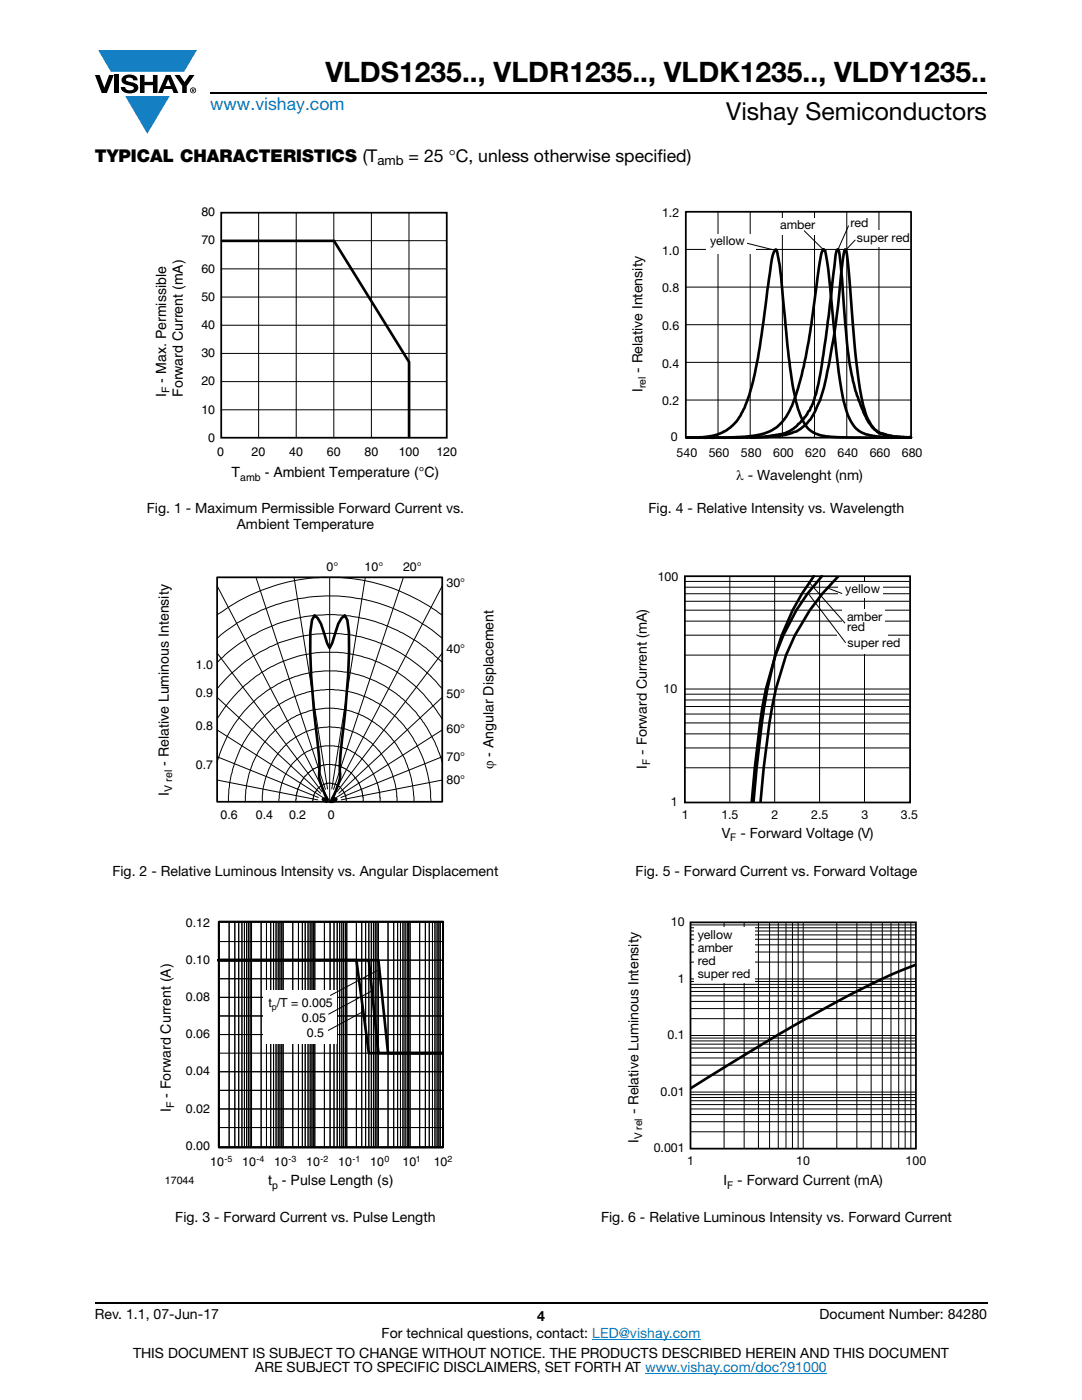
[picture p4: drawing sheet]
<svg xmlns="http://www.w3.org/2000/svg" width="216mm" height="279mm" viewBox="0 0 216 279" stroke-linecap="round" stroke-linejoin="round" font-family="sans-serif">
<g fill="#147fc3">
<path d="M19.6 10h19.7l-2.6 4.3h-1.1h-13.5z"/>
<path d="M25 19.2h8.9l-4.5 7.5z"/>
</g>
<g fill="#000">
<path d="M18.9 15h1l.9 2.5 1-2.5h.9l-1.4 3.6h-1zM22.9 15h.9v3.6h-.9zM24.6 15.3a2.1 2.1 0 0 1 2.8 .3l.1 .4h-.9a.79 .79 0 0 0-.7-.5 .79 .79 0 0 0-.8 .4l.3 .3 1 .2a1.08 1.08 0 0 1 1.2 1 1.08 1.08 0 0 1-1.1 1.2 1.73 1.73 0 0 1-2.4-1.2h.9a.96 .96 0 0 0 .8 .6 .96 .96 0 0 0 .9-.4 1.31 1.31 0 0 0-1.2-.6 1.03 1.03 0 0 1-1.1-.6 1.03 1.03 0 0 1 .2-1.1zM27.9 15h.9v1.3h1.7v-1.3h.9v3.6h-.9v-1.6h-1.7v1.6h-.9zM34.8 15h1.1l.9 1.4 1-1.4h1l-1.5 2.2v1.4h-.9v-1.4z"/>
<path d="M33.6 15.9l.5 1.3h-1.1zM33.1 15l-1.6 3.6h1l.3-.8h1.5l.3 .8h1l-1.6-3.6z"/>
<path d="M38.4 17.8h.2v.2h-.2zM38.3 17.7v.7h.1v-.3l.4 .3-.2-.3 .2-.2-.1-.2z"/>
<path d="M38.1 18a.46 .46 0 0 1 .9 0 .46 .46 0 0 1-.9 0zM37.9 18a.6 .6 0 0 0 1.2 0 .6 .6 0 0 0-1.2 0z"/>
</g>
<path d="M42 18.6h155M18.9 260h178.1" fill="none" stroke="#000" stroke-width=".36"/>
<path d="M118.2 267.3h21.5M128.7 274h36.3" fill="none" stroke="#007ec4" stroke-width=".2"/>
<path d="M30.7 41h60.5v55.6h-60.5z" fill="#fff"/>
<path d="M44.1 42.4h45v45h-45z" fill="none" stroke="#000" stroke-width=".35"/>
<path d="M51.7 42.4l-.1 45M59.2 42.4l-.1 45M66.7 42.4l-.1 45M74.2 42.4l-.1 45M81.7 42.4l-.1 45M89.1 48l-45 .1M89.1 53.7h-45M89.1 59.3l-45 .1M89.1 64.9l-45 .1M89.1 70.5l-45 .1M89.1 76.2h-45M89.1 81.8l-45 .1" fill="none" stroke="#000" stroke-width=".2"/>
<path d="M44.1 48.1h22.5l15 24.2v15.1" fill="none" stroke="#000" stroke-width=".53"/>
<path d="M31.2 111.9h67.9v52.1h-67.9z" fill="#fff"/>
<path d="M43.3 115.2h44.9v44.8h-44.9zM43.7 184h44.7v45h-44.7z" fill="none" stroke="#000" stroke-width=".35"/>
<g fill="none" stroke="#000" stroke-width=".2">
<path d="M43.3 116.9l22.5 43.1M51.1 115.2l13.8 42.3M58.7 115.2l6.7 42.3M65.8 115.2v44.8M72.9 115.2l-6.7 42.3M80.5 115.2l-13.9 42.3M88.2 116.9l-22.4 43.1M43.3 139.2l20.7 19.1M43.3 130.3l20.9 27.7M43.3 122.7a38.3 38.3 0 0 1 20.9-7.5h3.5a37.9 37.9 0 0 1 20.5 7.5M43.3 132.2a32.9 32.9 0 0 1 9.2-6.5 30.9 30.9 0 0 1 15.5-3 32.1 32.1 0 0 1 20.2 9.5M88.2 130.3l-20.9 27.7"/>
<path d="M88.2 139.2l-20.6 19.1M88.2 127.4a34.4 34.4 0 0 0-28.7-7.9 37.1 37.1 0 0 0-12.6 5.2l-2.3 1.5-1.3 1.2M88.2 137.5a28.6 28.6 0 0 0-28-10.5 30.3 30.3 0 0 0-16.9 10.5M43.3 145.7l22.5 14.3M43.3 151l20.2 8.2M43.3 155.7l20.1 3.9M43.3 143.5a26.5 26.5 0 0 1 20.8-13.3h3.3a24.8 24.8 0 0 1 9.5 2.6l2.1 1.2a28.7 28.7 0 0 1 9.2 9.5M88.2 145.7l-22.4 14.3M88.2 151l-20.2 8.2M88.2 155.7l-20.1 3.9M88.2 152.1l-1.4-3.9-1.7-3.1a24.6 24.6 0 0 0-6.1-6.7l-2.4-1.6a23.5 23.5 0 0 0-9.5-2.9h-2.4a23.4 23.4 0 0 0-9.2 2.6 25.7 25.7 0 0 0-12.2 15.6M45.6 160a25.2 25.2 0 0 1 1.1-7.3l1.1-2.8 .7-1.4a20 20 0 0 1 4-5.4l1.9-1.7a19.7 19.7 0 0 1 10.7-3.8h1.4a19.6 19.6 0 0 1 10.6 3.8l1.4 1.2a22.9 22.9 0 0 1 3.8 4.5 25.2 25.2 0 0 1 3.7 12.9"/>
<path d="M49 160v-2.2l.7-3.5a17.9 17.9 0 0 1 12.6-12.6l2.6-.4h1.7a16.3 16.3 0 0 1 10.2 4.6l1.1 1.2a19.2 19.2 0 0 1 4.7 12.9M52.3 160a14.9 14.9 0 0 1 7.6-13.4 12.6 12.6 0 0 1 14.9 2.3 15.4 15.4 0 0 1 4.4 11.1M59 160h.1M69.2 160l-.2-1-.3-.8-.3-.4a1.49 1.49 0 0 0-1-1 3.3 3.3 0 0 0-4.9 2.1l-.1 1.1M72.5 160v-.8a8.5 8.5 0 0 0-1.8-4.2l-.5-.6a6.9 6.9 0 0 0-4-1.8h-1a7.5 7.5 0 0 0-3.6 1.6l-.6 .6a9 9 0 0 0-1.9 4l-.1 1.2M75.9 160a11.3 11.3 0 0 0-6.3-10.4l-1.3-.4-1.6-.3h-2.1a10.3 10.3 0 0 0-8.7 9l-.3 2.1M43.7 199h44.6M43.7 195.3h44.8M43.7 187.9h44.8M43.9 191.6h44.4M45.7 184v44.8M46.9 184v44.8"/>
<path d="M47.6 184v44.8M48.3 184v44.8M48.8 184v44.8M49.2 184v44.8M49.6 184v44.8M49.9 184v44.8M50.2 184v44.8M52.1 184v44.8M53.2 184v44.8M54 184v44.8M54.6 184v44.8M55.1 184v44.8"/>
<path d="M55.5 184v44.8M55.9 184v44.8M56.2 184v44.8M56.5 184v44.8M58.4 184v44.8M59.6 184v44.8M60.3 184v44.8M60.9 184v44.8M61.5 184v44.8M61.9 184v44.8M62.2 184v44.8M62.5 184v44.8"/>
<path d="M62.8 184v44.8M64.7 184v44.8M65.9 184v44.8M66.6 184v44.8M67.3 184v44.8M67.8 184v44.8M68.2 184v44.8M68.6 184v44.8M68.9 184v44.8M69.2 184v44.8M71.1 184v44.8M72.2 184v44.8"/>
<path d="M73 184v44.8M73.6 184v44.8M74.1 184v44.8M74.5 184v44.8M74.9 184v44.8M75.2 184v44.8M75.5 184v44.8M77.4 184v44.8M78.6 184v44.8M79.3 184v44.8M79.9 184v44.8M80.4 184v44.8"/>
<path d="M80.8 184v44.8M81.3 184v44.8M81.5 184v44.8M81.8 184v44.8M83.7 184v44.8M84.9 184v44.8M85.7 184v44.8M86.3 184v44.8M86.8 184v44.8M87.2 184v44.8M87.6 184v44.8M87.9 184v44.8"/>
<path d="M43.7 210.2l40.5 .1M43.7 210.2h40.5M43.7 213.9h44.6M43.7 206.5h44.6M43.7 217.6h44.8M43.7 202.8h44.8M43.7 221.3h44.6M43.7 225h44.8"/>
</g>
<path d="M65.2 160l-.8-.5 .4-.1 .5 .1-.7-1.5a7.7 7.7 0 0 1-.8-5.1l-.6-5.9a155.9 155.9 0 0 1-1.3-20.9l.4-2.3 .5-1 .6 .6 .6 1.1 1.3 3.8 .5 1 .5-1 1.2-3.8 .6-1.1 .7-.6 .5 1 .3 2.3a170.2 170.2 0 0 1-1.5 22.8 27.7 27.7 0 0 0-.2 6l-.6 2.2-1 2.4 .5-.1 .3 .1-.7 .5h-.6M43.6 191.6h27.5l2.5 18.6h14.6M43.6 191.6h30l1.9 18.6h12.7M43.6 191.6h31.9l1.9 18.6h10.8" fill="none" stroke="#000" stroke-width=".53"/>
<path d="M52.5 197.6h14.7v10.6h-14.7z" fill="#fff"/>
<path d="M74.3 197.7l-8.7 4.7M75.3 193.7l-9.4 5M72.5 201.9l-7 3.7" fill="none" stroke="#000" stroke-width=".2"/>
<path d="M125.8 41.2h58.3v55.2h-58.3z" fill="#fff"/>
<path d="M136.9 57.3h44.9M136.9 49.8h44.9M143.3 42.3v45M149.7 42.3v45M156.1 42.3v45M162.5 42.3v45M169 42.3v45M175.4 42.3v45M136.9 79.8h44.9M136.9 72.3h44.9M136.9 64.8h44.9" fill="none" stroke="#000" stroke-width=".2"/>
<path d="M136.8 42.3h45v45h-45z" fill="none" stroke="#000" stroke-width=".35"/>
<path d="M149.7 87.2l.8 .1 2.7-.2 3.3-.6 .9-.4 2.1-1.6 2.1-2.6 1.3-3.4 1-4.8 1.4-10.6 1.6-12.8a.37 .37 0 0 1 0-.4 .37 .37 0 0 1 .4-.1l.5 3.2 .9 11.7 .7 7.4 .8 4 1.2 3.9 1.8 4.1 .9 1.3 .9 .6 .6 .5 2.4 .6 3.8 .2M181.7 87.3l-3.1-.2-2.6-.4a5.7 5.7 0 0 1-3-3.5l-1.1-3.7-.8-5-.6-5.6-1.3-16.2-.3-2.3-.2-.6-.3 .6-.3 1.7-.9 9-.8 5.9-1.5 8.3-1.3 4.7-.9 2-1 1.7-.9 1-1.9 1.4-2.1 .7-1.3 .2-4.9 .3h-13.6M181.8 87.3l-5.7-.1-3.2-.5-1.3-.6-.9-.7-.9-1.2-.5-1.2-1-3.1-.8-4.4-.7-6-1.5-15.8-.6-3.6-.4-.3-.4 .9-.4 2.1-1.6 11.9-1.5 8.6-1.7 5.8-.7 1.9-1.1 2.2-1.3 1.5-1.4 1.1-1.7 .7-1.4 .3-2.5 .4-3.1 .1h-8.5h3l2-.3 2.5-.8 1.1-.8 1.3-1.3 1.6-2.7 1-2.6 .7-2.3 1-4.8 2.5-17.9a7.4 7.4 0 0 1 1.1-4l.3 .4 .5 2.8 1.5 16 1.1 7.9 1 4.6 .6 1.7 1 1.8 1.5 1.3 1.4 .6 1.2 .2 4.5 .2h12.4" fill="none" stroke="#000" stroke-width=".53"/>
<path d="M141 46.8h9.9v3.9h-9.9z" fill="#fff"/>
<path d="M149.1 48.5l5.5 1.4" fill="none" stroke="#000" stroke-width=".2"/>
<path d="M154.5 43.6h9v3.3h-9z" fill="#fff"/>
<path d="M160.4 46l3.9 3.8" fill="none" stroke="#000" stroke-width=".2"/>
<path d="M169.7 43.8h5.2v2.7h-5.2z" fill="#fff"/>
<path d="M169.3 45l-2.1 4.9" fill="none" stroke="#000" stroke-width=".2"/>
<path d="M170.7 46h10.8v3.3h-10.8z" fill="#fff"/>
<path d="M170.7 47.9l-2.1 2.2" fill="none" stroke="#000" stroke-width=".2"/>
<path d="M126.7 113.8h56.5v54.7h-56.5z" fill="#fff"/>
<g fill="none" stroke="#000" stroke-width=".2">
<path d="M136.7 120h44.8M136.7 118.5h44.8M136.7 117.2h44.8M136.7 116h44.8M145.6 115v45M154.6 115v45M163.5 115v45M172.5 115v45M136.7 139.7h44.8M136.7 138.5h44.8M136.7 130.7h44.8M136.7 126.8h44.8"/>
<path d="M136.7 124h44.8M136.7 121.8h44.8M136.7 137.5h44.8M136.7 153.2h44.8M136.7 149.3h44.8M136.7 146.5h44.8M136.7 144.3h44.8M136.7 142.5h44.8M136.7 141h44.8"/>
</g>
<path d="M162.4 115a47 47 0 0 0-7.7 15.7 131.4 131.4 0 0 0-3.7 22.5l-.6 6.8M164 115a49.4 49.4 0 0 0-11.9 26l-1.5 12.2-.6 6.8M167.3 115a45.6 45.6 0 0 0-13.2 26l-1.7 12.2-.6 6.8" fill="none" stroke="#000" stroke-width=".53"/>
<path d="M136.7 115h44.9v45.2h-44.9z" fill="none" stroke="#000" stroke-width=".35"/>
<path d="M167.2 116.3h8.9v3.1h-8.9z" fill="#fff"/>
<path d="M165.1 117.4l2.9 1.1" fill="none" stroke="#000" stroke-width=".2"/>
<path d="M167.1 126.6h10.1v3.8h-10.1z" fill="#fff"/>
<path d="M161.1 118.2l7.6 10.1" fill="none" stroke="#000" stroke-width=".2"/>
<path d="M168 121.5h8.6v5.5h-8.6z" fill="#fff"/>
<path d="M161.6 116.4l7 8" fill="none" stroke="#000" stroke-width=".2"/>
<path d="M125.1 182.8h59.7v55h-59.7z" fill="#fff"/>
<g fill="none" stroke="#000" stroke-width=".2">
<path d="M137.8 199.9h45M137.8 198.7h45M137.8 196.4h45M137.8 197.1h45M137.8 197.9h45M137.8 195.9h45M137.8 195.4h45M137.8 192h45M137.8 190h45M137.8 188.6h45M137.8 187.4h45M137.8 185.2h45"/>
<path d="M137.8 185.8h45M137.8 186.6h45M137.8 184.6h45M144.5 184.1v45.1M148.5 184.1v45.1M151.3 184.1v45.1M153.6 184.1v45.1M155.3 184.1v45.1M156.8 184.1v45.1M158.1 184.1v45.1M159.3 184.1v45.1M160.3 184.1v45.1"/>
<path d="M167 184.1v45.1M171 184.1v45.1M173.8 184.1v45.1M176 184.1v45.1M177.8 184.1v45.1M179.3 184.1v45.1M180.6 184.1v45.1M181.8 184.1v45.1M137.8 219h45M137.8 219.7h45M137.8 218.5h45M137.8 217.9h45"/>
<path d="M137.8 214.6h45M137.8 212.6h45M137.8 211.1h45M137.8 210h45M137.8 207.7h45M137.8 208.4h45M137.8 209.2h45M137.8 207.2h45M137.8 206.7h45M137.8 203.3h45M137.8 201.3h45M137.8 225.9h45"/>
<path d="M137.8 223.9h45M137.8 222.4h45M137.8 221.3h45M137.8 220.4h45"/>
</g>
<path d="M137.8 184.1h45v45.1h-45z" fill="none" stroke="#000" stroke-width=".35"/>
<path d="M182.8 192.5l-6.8 2.9-10.3 5.2-11.5 6.5-16.4 10.1" fill="none" stroke="#000" stroke-width=".53"/>
<path d="M138.5 185.1h12v11h-12z" fill="#fff"/>
<text font-size="5.6" x="64.9" y="16.4">VLDS1235.., VLDR1235.., VLDK1235.., VLDY1235..</text>
<text font-size="4.9" x="144.9" y="24">Vishay Semiconductors</text>
<text font-size="3.5" fill="#007ec4" x="42" y="21.9">www.vishay.com</text>
<g font-size="3.5">
<text x="18.9" y="32.3">TYPICAL CHARACTERISTICS (T</text>
<text x="81.5" y="32.3">= 25 °C, unless otherwise specified)</text>
</g>
<g font-size="2.8">
<text x="33.1" y="76.4" transform="rotate(-90 33.1 76.4)">- Max. Permissible</text>
<text x="128.2" y="74.4" transform="rotate(-90 128.2 74.4)">- Relative Intensity</text>
<text x="33.1" y="79.2" transform="rotate(-90 33.1 79.2)">I</text>
<text x="36.5" y="79.2" transform="rotate(-90 36.5 79.2)">Forward Current (mA)</text>
<text x="128.2" y="78.2" transform="rotate(-90 128.2 78.2)">I</text>
<text x="46.2" y="95.2">T</text>
<text x="52.8" y="95.2">- Ambient Temperature (°C)</text>
<text x="146.9" y="95.8">λ - Wavelenght (nm)</text>
<text x="29.3" y="102.4">Fig. 1 - Maximum Permissible Forward Current vs.</text>
<text x="47.3" y="105.6">Ambient Temperature</text>
<text x="129.4" y="102.4">Fig. 4 - Relative Intensity vs. Wavelength</text>
<text x="33.7" y="152.9" transform="rotate(-90 33.7 152.9)">- Relative Luminous Intensity</text>
<text x="98.5" y="153.5" transform="rotate(-90 98.5 153.5)">ϕ - Angular Displacement</text>
<text x="129" y="153.4" transform="rotate(-90 129 153.4)">I</text>
<text x="129" y="150.7" transform="rotate(-90 129 150.7)">- Forward Current (mA)</text>
<text x="33.7" y="158.8" transform="rotate(-90 33.7 158.8)">I</text>
<text x="144" y="167.2">V</text>
<text x="147.7" y="167.2">- Forward Voltage (V)</text>
<text x="22.4" y="174.8">Fig. 2 - Relative Luminous Intensity vs. Angular Displacement</text>
<text x="126.8" y="174.8">Fig. 5 - Forward Current vs. Forward Voltage</text>
<text x="34.1" y="222" transform="rotate(-90 34.1 222)">I</text>
<text x="34.1" y="219.1" transform="rotate(-90 34.1 219.1)">- Forward Current (A)</text>
<text x="127.4" y="222.4" transform="rotate(-90 127.4 222.4)">- Relative Luminous Intensity</text>
<text x="127.4" y="228.1" transform="rotate(-90 127.4 228.1)">I</text>
<text x="53.5" y="236.5">t - Pulse Length (s)</text>
<text x="144.4" y="236.5">I</text>
<text x="147.1" y="236.5">- Forward Current (mA)</text>
<text x="35" y="244">Fig. 3 - Forward Current vs. Pulse Length</text>
<text x="119.9" y="244">Fig. 6 - Relative Luminous Intensity vs. Forward Current</text>
<text x="18.9" y="263.3">Rev. 1.1, 07-Jun-17</text>
<text x="107.2" y="263.6">4</text>
<text x="163.6" y="263.3">Document Number: 84280</text>
<text x="76.2" y="267.1">For technical questions, contact: LED@vishay.com</text>
<text x="26.5" y="271">THIS DOCUMENT IS SUBJECT TO CHANGE WITHOUT NOTICE. THE PRODUCTS DESCRIBED HEREIN AND THIS DOCUMENT</text>
<text x="50.9" y="273.8">ARE SUBJECT TO SPECIFIC DISCLAIMERS, SET FORTH AT www.vishay.com/doc?91000</text>
</g>
<text font-size="2.6" x="75.3" y="33">amb</text>
<g font-size="2.5">
<text x="40.2" y="43.1">80</text>
<text x="132.1" y="43.3">1.2</text>
<text x="155.6" y="45.7">amber</text>
<text x="169.7" y="45.4">red</text>
<text x="40.2" y="48.8">70</text>
<text x="132.1" y="50.8">1.0</text>
<text x="141.7" y="49">yellow</text>
<text x="171" y="48.2">super red</text>
<text x="40.2" y="54.4">60</text>
<text x="132.1" y="58.3">0.8</text>
<text x="40.2" y="65.7">40</text>
<text x="40.2" y="60">50</text>
<text x="132.1" y="65.8">0.6</text>
<text x="40.2" y="71.3">30</text>
<text x="40.2" y="76.9">20</text>
<text x="132.1" y="73.3">0.4</text>
<text x="40.2" y="82.6">10</text>
<text x="132.1" y="80.9">0.2</text>
<text x="41.6" y="88.2">0</text>
<text x="133.9" y="88">0</text>
<text x="43.4" y="91">0</text>
<text x="50.2" y="91">20</text>
<text x="57.7" y="91">40</text>
<text x="65.2" y="91">60</text>
<text x="72.7" y="91">80</text>
<text x="79.6" y="91">100</text>
<text x="87.1" y="91">120</text>
<text x="135" y="91.3">540</text>
<text x="141.4" y="91.3">560</text>
<text x="147.8" y="91.3">580</text>
<text x="154.3" y="91.3">600</text>
<text x="160.7" y="91.3">620</text>
<text x="167.1" y="91.3">640</text>
<text x="173.5" y="91.3">660</text>
<text x="180" y="91.3">680</text>
<text x="65.2" y="114">0°</text>
<text x="72.8" y="114">10°</text>
<text x="80.4" y="114">20°</text>
<text x="89.1" y="117.2">30°</text>
<text x="131.3" y="115.9">100</text>
<text x="168.7" y="118.3">yellow</text>
<text x="169" y="123.9">amber</text>
<text x="169" y="125.9">red</text>
<text x="89.1" y="130.4">40°</text>
<text x="169.1" y="129.1">super red</text>
<text x="39.1" y="133.4">1.0</text>
<text x="39.1" y="139.2">0.9</text>
<text x="89.1" y="139.4">50°</text>
<text x="132.4" y="138.4">10</text>
<text x="39.1" y="145.7">0.8</text>
<text x="89.1" y="146.3">60°</text>
<text x="39.1" y="153.5">0.7</text>
<text x="89.1" y="151.8">70°</text>
<text x="89.1" y="156.4">80°</text>
<text x="133.9" y="160.9">1</text>
<text x="44" y="163.4">0.6</text>
<text x="51.1" y="163.4">0.4</text>
<text x="57.7" y="163.4">0.2</text>
<text x="65.4" y="163.4">0</text>
<text x="136" y="163.5">1</text>
<text x="143.9" y="163.5">1.5</text>
<text x="154" y="163.5">2</text>
<text x="161.9" y="163.5">2.5</text>
<text x="171.9" y="163.5">3</text>
<text x="179.8" y="163.5">3.5</text>
<text x="37.1" y="184.9">0.12</text>
<text x="133.9" y="184.9">10</text>
<text x="139.2" y="187.5">yellow</text>
<text x="139.2" y="190">amber</text>
<text x="37.1" y="192.3">0.10</text>
<text x="135.2" y="196.1">1</text>
<text x="139.2" y="192.6">red</text>
<text x="139.2" y="195.2">super red</text>
<text x="37.1" y="199.8">0.08</text>
<text x="53.6" y="200.9">t</text>
<text x="55.2" y="200.9">/T = 0.005</text>
<text x="60.2" y="203.9">0.05</text>
<text x="37.1" y="207.2">0.06</text>
<text x="61.3" y="206.9">0.5</text>
<text x="133.2" y="207.4">0.1</text>
<text x="37.1" y="214.6">0.04</text>
<text x="131.8" y="218.7">0.01</text>
<text x="37.1" y="222">0.02</text>
<text x="37.1" y="229.5">0.00</text>
<text x="42" y="232.8">10</text>
<text x="48.3" y="232.8">10</text>
<text x="54.7" y="232.8">10</text>
<text x="61.1" y="232.8">10</text>
<text x="67.5" y="232.8">10</text>
<text x="73.9" y="232.8">10</text>
<text x="80.3" y="232.8">10</text>
<text x="86.5" y="232.8">10</text>
<text x="130.4" y="230">0.001</text>
<text x="137.1" y="232.5">1</text>
<text x="158.9" y="232.5">10</text>
<text x="180.7" y="232.5">100</text>
</g>
<g font-size="2.1">
<text x="128.9" y="77.5" transform="rotate(-90 128.9 77.5)">rel</text>
<text x="33.8" y="78.4" transform="rotate(-90 33.8 78.4)">F</text>
<text x="47.9" y="96">amb</text>
<text x="129.7" y="152.7" transform="rotate(-90 129.7 152.7)">F</text>
<text x="34.4" y="158" transform="rotate(-90 34.4 158)">V rel</text>
<text x="145.7" y="167.9">F</text>
<text x="34.8" y="221.2" transform="rotate(-90 34.8 221.2)">F</text>
<text x="128.1" y="227.4" transform="rotate(-90 128.1 227.4)">V rel</text>
<text x="32.9" y="236.2">17044</text>
<text x="54.3" y="237.2">p</text>
<text x="145.1" y="237.2">F</text>
</g>
<g font-size="1.8">
<text x="54.2" y="201.6">p</text>
<text x="44.8" y="232">-5</text>
<text x="51.2" y="232">-4</text>
<text x="57.6" y="232">-3</text>
<text x="64" y="232">-2</text>
<text x="70.4" y="232">-1</text>
<text x="76.7" y="232">0</text>
<text x="83" y="232">1</text>
<text x="89.3" y="232">2</text>
</g>
</svg>
